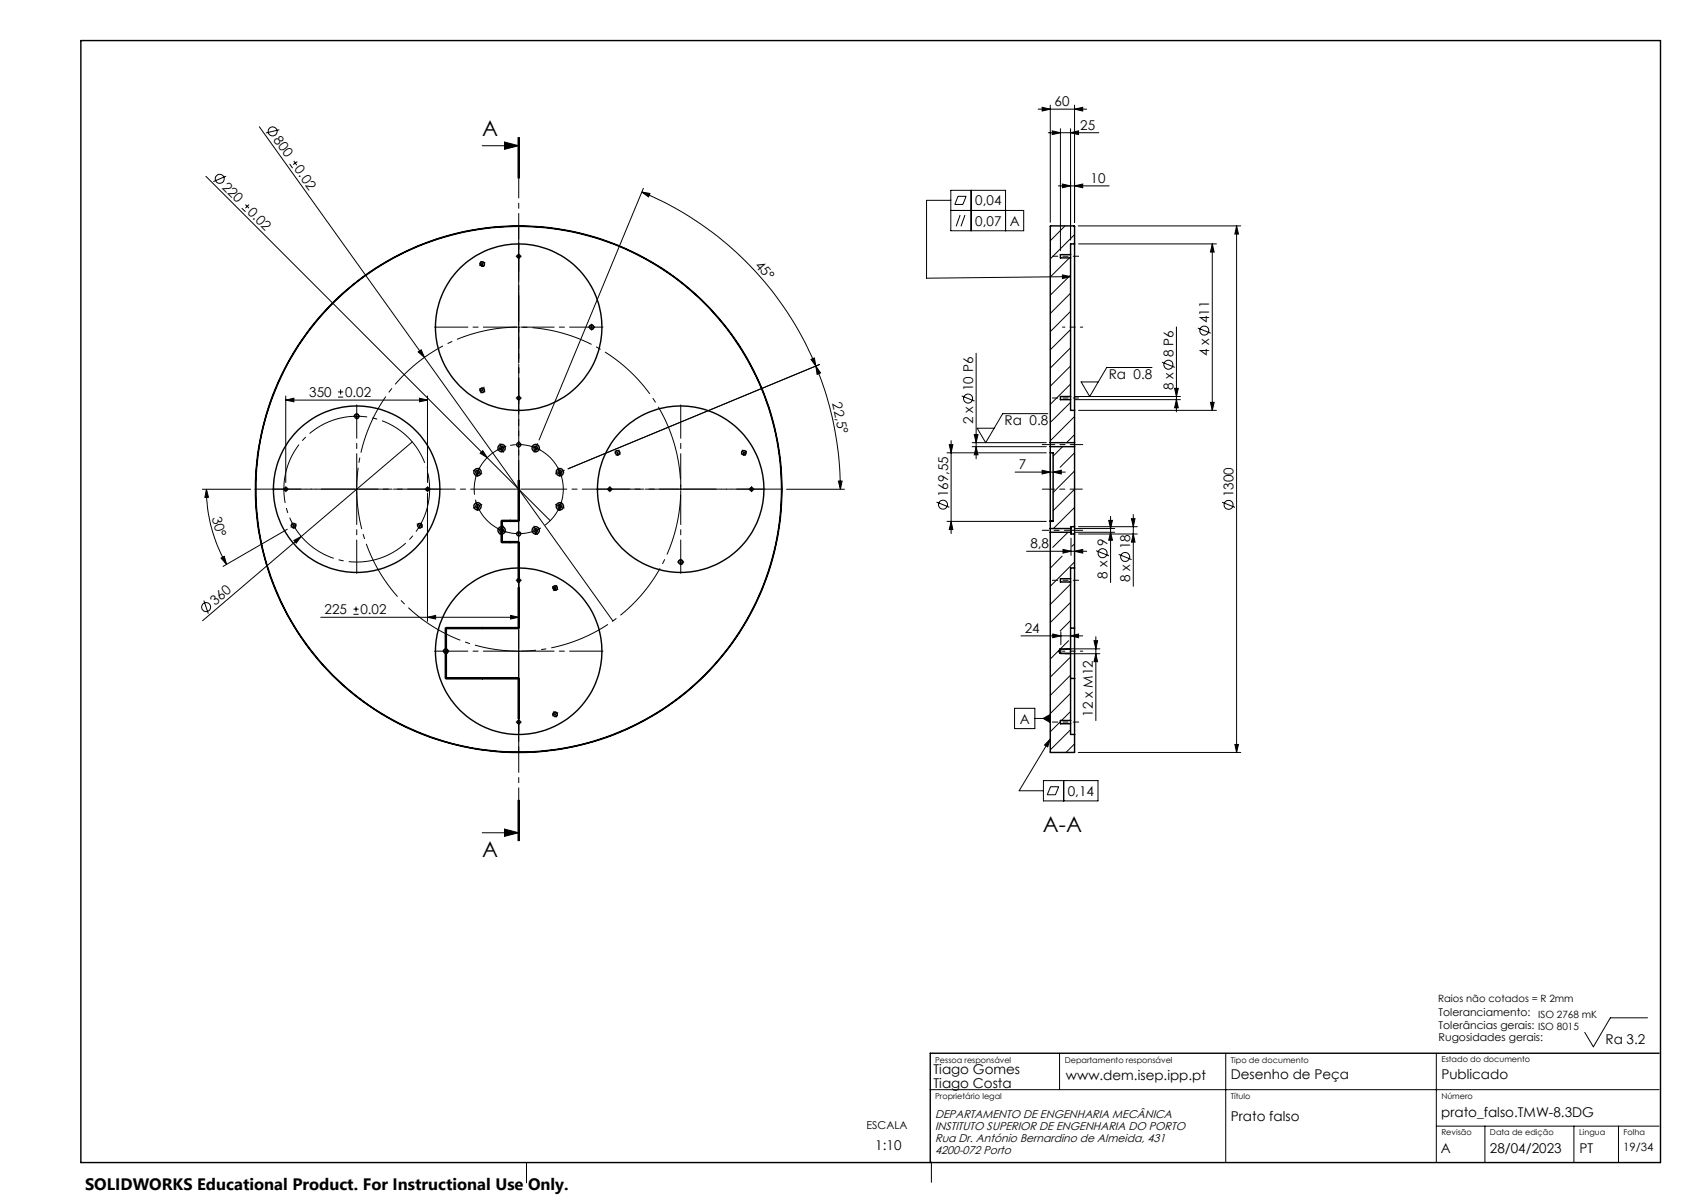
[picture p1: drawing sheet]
<svg xmlns="http://www.w3.org/2000/svg" width="420mm" height="297mm" viewBox="0 0 420 297" stroke-linecap="round" stroke-linejoin="round" font-family="sans-serif">
<g fill="none" stroke="#000" stroke-width=".35">
<path d="M20 10h390v277h-390zM264.3 62.9v.8M264.3 63.7v34.2M264.3 62.9h-2.5v.8h2.5M265.3 60.2v-4.4h-6v53.5M265.3 60.2v41.1M265.3 60.2h-1v2.7M264.3 97.9v.8M264.3 98.7v2.6h1M264.3 97.9h-2.5v.8h2.5M259.3 111.8v16.8M259.3 109.3v1"/>
<path d="M259.3 110.3v1.5M259.3 109.3h6M259.3 111.8h.7v16.9h-.7M259.3 110.3h6M265.3 109.3v1M265.3 101.3v8M265.3 110.3v19.7M259.3 131.4v54.3l6 .1v-4.5M259.3 130.5v.9M259.3 128.6v1.9M259.3 131.4h5.1M259.3 128.6h.7"/>
<path d="M259.3 130.5h5.1M264.4 130.5v.9M264.4 131.4v.4h.9M265.3 130v1.8M265.3 130h-.9v.5M265.3 131.8v8.4M264.3 142.9v.8M264.3 143.7v16.6M264.3 142.9h-2.5v.8h2.5M264.3 155.1h1M265.3 140.2v14.9M265.3 155.1v12.4"/>
<path d="M265.3 140.2h-1v2.7M261.7 160.3v1M261.7 160.3h2.6M261.7 160.3l-.3 .5 .3 .5M261.7 161.3h2.6M264.3 160.3v1M264.3 177.9v.8M264.3 161.3v16.6M264.3 178.7v2.6h1M264.3 177.9h-2.5v.8h2.5M264.3 167.5h1M265.3 167.5v13.8"/>
<path d="M409.6 260h-179.9v27"/>
<circle cx="119.1" cy="65.2" r=".51"/>
<circle cx="128.1" cy="63.3" r=".4"/>
<circle cx="119.1" cy="96.4" r=".52"/>
<circle cx="128.1" cy="98.3" r=".4"/>
<circle cx="128.1" cy="80.8" r="20.5"/>
<circle cx="146.1" cy="80.8" r=".5"/>
<circle cx="88.1" cy="102.8" r=".51"/>
<circle cx="117.9" cy="116.6" r=".9"/>
<circle cx="117.9" cy="116.6" r=".45"/>
<circle cx="123.9" cy="110.6" r=".46"/>
<circle cx="123.9" cy="110.6" r=".9"/>
<circle cx="128.1" cy="109.8" r=".5"/>
<circle cx="132.3" cy="110.6" r=".9"/>
<circle cx="132.3" cy="110.6" r=".45"/>
<circle cx="138.2" cy="116.6" r=".9"/>
<circle cx="138.2" cy="116.6" r=".45"/>
<circle cx="152.5" cy="111.8" r=".52"/>
<circle cx="183.7" cy="111.8" r=".52"/>
<circle cx="70.6" cy="120.8" r=".4"/>
<circle cx="72.5" cy="129.8" r=".5"/>
<circle cx="88.1" cy="120.8" r="20.5"/>
<circle cx="103.7" cy="129.8" r=".51"/>
<circle cx="105.6" cy="120.8" r=".4"/>
<circle cx="117.9" cy="125" r=".91"/>
<circle cx="117.9" cy="125" r=".45"/>
<circle cx="123.9" cy="130.9" r=".89"/>
<circle cx="123.9" cy="130.9" r=".46"/>
<circle cx="128.1" cy="120.8" r="64.9"/>
<circle cx="128.1" cy="131.8" r=".51"/>
<circle cx="128.1" cy="120.8" r="65"/>
<circle cx="132.3" cy="130.9" r=".9"/>
<circle cx="132.3" cy="131" r=".46"/>
<circle cx="138.2" cy="125" r=".91"/>
<circle cx="138.2" cy="125" r=".45"/>
<circle cx="150.6" cy="120.8" r=".4"/>
<circle cx="168.1" cy="138.8" r=".51"/>
<circle cx="168.1" cy="120.8" r="20.5"/>
<circle cx="185.6" cy="120.8" r=".4"/>
<circle cx="128.1" cy="143.3" r=".4"/>
<circle cx="137.1" cy="145.2" r=".51"/>
<circle cx="110.1" cy="160.8" r=".52"/>
<circle cx="128.1" cy="178.3" r=".4"/>
<circle cx="128.1" cy="160.8" r="20.6"/>
<circle cx="137.1" cy="176.4" r=".51"/>
</g>
<g fill="none" stroke="#000" stroke-width=".25">
<path d="M64 31.3l40.8 57M69 32l-3.3 .8M72.5 39.7l.8 1.1M73.4 39.9l-1 .7M119.1 36h9M124.6 35.1l3.5 .9-3.5 .9zM127.9 34v10M128.1 34v10M128.3 34v10M256.3 26.9h12M257.3 26.5l2 .4-2 .5zM258.8 32.8h12.5"/>
<path d="M259.3 26v28.9M259.8 32.3l2 .5-2 .4zM261.8 31.8v30.1M264.3 32.8l2-.5v.9zM264.3 31.8v27.4M265.3 26.9l2-.4v.9zM265.3 26v28.9M50.8 43.5l69.5 69.5M55.8 43.5l-3.1 1.3M59.7 51.4l.9 .9M60.6 50.5l.9 .9M61.5 50.5l-.9 .9"/>
<path d="M71.5 40.5l.7 1M158.5 47.4l2 .4-.4 .8zM158.5 47.4a79.4 79.4 0 0 1 42.9 43M158.9 46.5l-25.8 62.1M234.8 52h18v5h-18v-10h13.5v10M234.8 49.5h-6v19.2l35.5-.4M236.5 48.5h2l-.8 2h-1.9zM237.1 53.1l-1 2.8M238.3 53.1l-1 2.8M239.8 47v10M261.3 45.9h12.6M262.3 45.4l2 .5-2 .5z"/>
<path d="M263 55.8l-3.7 3.6M265.3 45.9l2-.5v1zM265.3 57.9l-6 6M266.2 55.8h40.2M305.3 55.8l.5 2h-.9zM305.3 55.8v130M118.5 65.3a.59 .59 0 0 1 .5-.7 .59 .59 0 0 1 .7 .6 .59 .59 0 0 1-.8 .6M119 65l.2 .4M119.3 65l-.4 .3M127.8 63.3h.5M128.1 63v.5M262.3 67.9l2 .4-2 .5z"/>
<path d="M264.1 63.7l-4.8 4.7M264.3 67.9l-5 5M264.3 72.4l-5 5M264.3 76.9l-5 5M266.3 60.2h34.1M299.3 60.2l.5 2h-.9zM299.3 60.2v41.1M70.6 98.8l2-.5v.9zM70.6 97.8v21.3M70.6 98.8h35M83.5 98h1.2M83.5 96.8h1.2"/>
<path d="M84.1 96.1v1.3M103.3 86.9l.7-.5 .8 1.9zM103.6 98.3l2 .5-2 .4zM104.8 88.3l46.5 65M105.6 97.8v21.3M118.5 96.5a.59 .59 0 0 1 .5-.7 .59 .59 0 0 1 .7 .6 .59 .59 0 0 1-.8 .5M118.9 96.2l.2 .2M119.1 96.4l-.1 .2M119.1 96.4l.2 .1M119.2 96.2l-.1 .2M127.8 80.8h.5M127.8 98.3h.5"/>
<path d="M128.1 80.5v.5M128.1 98v.5M145.5 80.9a.6 .6 0 0 1 .5-.7 .6 .6 0 0 1 .7 .6 .6 .6 0 0 1-.8 .5M145.8 80.8h.5M146 80.5v.5M200.2 88.7l.9-.3 .3 2zM201.4 90.4l1.2 1.7-.8 .3zM201.4 90.4a80.4 80.4 0 0 1 6.1 30.4M202.4 90l-62.1 25.7M237.5 97.8l3.1 1.2M241 87.2v26.1M264.3 81.4l-5 5"/>
<path d="M264.3 85.9l-5 5M264.3 90.3l-5 5.1M264.3 94.8l-5 5M264.3 99.3l-5 5M265.3 97.9h26.2M265.3 98.7h26.2M284.4 90.7h-11.1l-4.2 7.2-2.2-3.6h4.3M286.9 89.4l3.2 1.3M290 95.9h.9l-.4 2zM290.5 98.7l.4 2h-.9zM290.5 80.7v21M295.8 81l3.1 1.3"/>
<path d="M298.9 99.3h.9l-.5 2zM87.5 102.9a.6 .6 0 0 1 .5-.7 .6 .6 0 0 1 .7 .6 .6 .6 0 0 1-.8 .6M87.8 102.8h.5M88.1 102.5v.5M101.8 109.1l-51.8 44.1M117.7 116.5l.2 .1M117.9 116.6l-.1 .2M117.9 116.6l.2 .1M118 116.3l-.1 .3M118.6 111.9l.6-.6 1.1 1.7zM120.3 113l15.6 15.5M123.8 110.4l.1 .2"/>
<path d="M123.9 110.6l-.3 .1M123.9 110.6l.1 .2M124.1 110.5l-.2 .1M127.8 109.8h.5M127.9 118.6v10M128.1 109.5v.5M128.1 118.6v36.5h-18v12.4h18v10M128.3 118.6v10zM132 110.5l.3 .1M132.3 110.6l-.1 .2M132.3 110.6l.2 .1M132.4 110.4l-.1 .2"/>
<path d="M138.1 116.3l.1 .3M138.2 116.6l-.2 .1M138.2 116.6l.1 .2M138.5 116.5l-.3 .1M151.9 111.9a.59 .59 0 0 1 .5-.7 .59 .59 0 0 1 .7 .6 .59 .59 0 0 1-.8 .6M152.3 111.7l.2 .1M152.5 111.8l-.1 .2M152.5 111.8l.2 .1M152.6 111.5l-.1 .3M183.1 111.9a.59 .59 0 0 1 .5-.7 .59 .59 0 0 1 .7 .6 .59 .59 0 0 1-.8 .6M183.5 111.5l.2 .3M183.7 111.8l-.3 .1"/>
<path d="M183.7 111.8l.1 .2M183.9 111.7l-.2 .1M207 118.8h.9l-.4 2zM233.8 111.8h24.5M234.4 109.8h.9l-.5 2zM234.8 108.8v22.9M240 109.3h18.3M240 110.3h18.3M240.6 107.3h.9l-.5 2zM241 110.3l.5 2h-.9zM250.6 116.6h12.4M257.3 116.1l2 .5-2 .4z"/>
<path d="M258.7 102.1h-11.1l-4.2 7.2-2.1-3.6h4.2M259.3 112.8v4.7M260 116.6l2-.5v.9zM262.4 110.3l-2.4 2.3M265.3 107.3l-2 2M265.3 111.8l-3.5 3.6M265.3 116.3l-5.3 5.3M265.3 102.8l-6 6M266.3 101.3h34.1M50 120.8h11.9M51 120.8l.5 2h-.9zM51 120.8a37.3 37.3 0 0 0 5 18.5"/>
<path d="M54.6 137.8l.8-.4 .6 1.9zM70.3 120.8h.5M70.6 120.5v.5M70.9 130.7l-15.8 9.1M71.9 129.9a.6 .6 0 0 1 .5-.7 .6 .6 0 0 1 .7 .6 .6 .6 0 0 1-.8 .5M72.4 129.6l.1 .2M72.5 129.8l-.3 .1M72.5 129.8l.1 .2M72.6 133.4l1.8-.9-1.3 1.6zM72.7 129.6l-.2 .2M87.8 120.8h.5M88.1 120.5v.5"/>
<path d="M103.1 129.9a.59 .59 0 0 1 .5-.7 .59 .59 0 0 1 .6 .6 .59 .59 0 0 1-.7 .5M103.4 129.6l.2 .2M103.6 129.8l-.1 .2M103.6 129.8l.3 .1M103.8 129.6l-.2 .2M105.3 120.8h.5M105.6 120.5v.5M105.6 121.8v31.6M117.8 124.8l.1 .2M117.9 125l-.2 .1M117.9 125l.1 .2M118.1 124.9l-.2 .1"/>
<path d="M123.6 130.8l.3 .1M123.7 128.6v5.2M123.9 130.9l-.1 .3M123.9 130.9l.2 .2M123.9 134h4.2M123.9 133.7h4.2M123.9 128.4h4.2M123.9 128.8h4.2M124 130.7l-.1 .2M124.1 128.6v5.2M127.8 120.8h.5M127.9 133.8v10"/>
<path d="M128.1 128.6h-4.2v5.2h4.2M128.3 133.8v10M132.2 130.7l.1 .2M132.3 130.9l-.3 .2M132.3 130.9l.1 .3M132.5 130.8l-.2 .1M138 124.9l.2 .1M138.2 125l-.1 .2M138.2 125l.3 .1M138.3 124.8l-.1 .2M150.3 120.8h.5M150.6 120.5v.5"/>
<path d="M167.5 138.9a.59 .59 0 0 1 .5-.7 .59 .59 0 0 1 .7 .6 .59 .59 0 0 1-.8 .5M167.8 120.8h.5M167.8 138.8h.5M168.1 120.5v.5M168.1 138.5v.5M185.3 120.8h.5M185.6 120.5v.5M194.2 120.8h14.3M231.2 124l3.2 1.2M233.8 128.7h24.5M234.8 128.7l.5 2h-.9zM253.5 136.1h14.8"/>
<path d="M262.3 137.3l-3 3M262.5 135.6l1.9 .5-1.9 .5zM263.7 131.4l-3.8 3.7M264.4 132.9v4.2M265.3 136.1l2-.5v1zM265.3 120.8l-5.3 5.3M265.3 125.3l-5.2 5.2M265.3 129.7l-.3 .3M265.3 134.3l-.6 .6M265.3 138.7l-6 6M265.5 130.5h9.7M265.5 131.4h9.7"/>
<path d="M266.3 130h14.5M266.3 131.8h14.5M270.7 136l3.1 1.2M273.8 128.5h.9l-.5 2zM274.2 131.4l.5 2h-.9zM274.2 127.5v16.3M276.2 136.9l3.2 1.2M279.4 128.1h.8l-.4 1.9zM279.8 131.8l.4 2h-.8zM279.8 127v17.7M301.8 124l3.1 1.3M50.3 148.3l1.1 3.2"/>
<path d="M79.2 152.4h48.9M87.3 151.7h1.2M87.3 150.4h1.2M87.9 149.8v1.2M105.6 152.4l2-.5v.9zM109.9 155.1v12.4M110.1 154.9h18M110.1 155.2h18M110.3 155.1v12.4M126.1 151.9l2 .5-2 .4zM127.8 143.3h.5M127.9 145.1v10"/>
<path d="M128.3 145.1v10M136.5 145.3a.59 .59 0 0 1 .5-.7 .59 .59 0 0 1 .6 .6 .59 .59 0 0 1-.7 .6M136.8 145.1l.3 .1M137.1 145.2l-.2 .2M137.1 145.2l.2 .1M137.2 145l-.1 .2M252.1 157h15.2M259.4 158.2h-.1M259.9 156.5l2 .5-2 .4zM261.9 156v3.2M263.8 158.2l-2 2.1M264.3 157l2-.5v.9z"/>
<path d="M264.3 156v3.2M264.3 144.2l-5 5M264.3 148.7l-5 5M264.3 153.2l-2.5 2.6M270.1 158.2h.9l-.4 2zM270.6 157.2v20.7M109.5 160.9a.59 .59 0 0 1 .5-.7 .59 .59 0 0 1 .7 .6 .59 .59 0 0 1-.8 .6M109.8 160.8h.5M110.1 167.6h18M110.1 167.3h18M127.8 160.8h.5M127.8 178.3h.5"/>
<path d="M127.9 167.5v10M128.1 160.5v.5M128.1 178v.5M128.3 167.5v10M136.5 176.5a.6 .6 0 0 1 .5-.7 .6 .6 0 0 1 .7 .6 .6 .6 0 0 1-.8 .5M136.9 176.1l.2 .3M137.1 176.4l-.3 .1M137.1 176.4l.1 .2M137.3 176.2l-.2 .2M250.5 174.9h5v5h-5zM255.5 177.4h3.8M257.6 177.4l1.7-1v2z"/>
<path d="M261.6 160.4l-2.3 2.3M261.8 178.1l-2.5 2.6M264.3 162.2l-5 5M264.3 166.7l-5 5M264.3 171.2l-5 5M264.3 175.6l-2.2 2.3M270.6 161.4l.4 2h-.9zM271.6 160.2h-9.7v1.2h9.7M127.9 197.6v10M128.1 197.6v10M128.3 197.6v10M257.6 192.7h13.5v5h-13.5z"/>
<path d="M259.3 182.5l-.6 1.9-.8-.5zM259.3 182.5l-7.7 12.7h6M259.4 194.2h2l-.8 2h-2zM262.6 192.7v5M264.3 180.2l-5 4.9M265.3 183.7l-2.1 2.1M266.2 185.8h40.2M304.9 183.8h.9l-.5 2zM119.1 205.6h9M124.6 204.7l3.5 .9-3.5 .9zM406.8 251.3h-9.2l-4.2 7.1-2.1-3.5M229.6 269h180"/>
<path d="M261.6 260v9M302.6 260v27M354.6 260v27M354.6 278h55M366.6 278v9M388.6 278v9M399.6 278v9M130 287v5M230 286.9v5"/>
<circle cx="67.3" cy="32.4" r="1.09"/>
<circle cx="54.3" cy="44.2" r="1.1"/>
<circle cx="239" cy="98.4" r="1.12"/>
<circle cx="288.5" cy="90" r="1.12"/>
<circle cx="297.4" cy="81.6" r="1.12"/>
<circle cx="232.8" cy="124.6" r="1.12"/>
<circle cx="272.2" cy="136.6" r="1.12"/>
<circle cx="277.8" cy="137.5" r="1.12"/>
<circle cx="303.3" cy="124.6" r="1.11"/>
<circle cx="50.9" cy="149.9" r="1.11"/>
</g>
<path d="M138.6 117.5a11 11 0 0 0-18.3-4.5 11 11 0 0 0 4.7 18.3 11 11 0 0 0 13.8-12.8l-.2-1" fill="none" stroke="#000" stroke-width=".25" stroke-dasharray="15.2 1.3 1.3 1.3" stroke-dashoffset="1.6" stroke-linecap="butt"/>
<path d="M166.3 109.1a40 40 0 0 0-67-16.1 40 40 0 0 0 18.4 66.4 40 40 0 0 0 49.2-48.3l-.6-2" fill="none" stroke="#000" stroke-width=".25" stroke-dasharray="15.2 1.3 1.3 1.3" stroke-dashoffset="5.8" stroke-linecap="butt"/>
<path d="M105.3 115.5a18 18 0 0 0-30.1-7.3 18 18 0 0 0 8.1 29.9 18 18 0 0 0 22.3-21.4l-.3-1.2" fill="none" stroke="#000" stroke-width=".25" stroke-dasharray="15.2 1.3 1.3 1.3" stroke-dashoffset="-1.3" stroke-linecap="butt"/>
<path d="M127.6 120.8h-64.7M128.1 120.3v-64.7M128.1 121.3v64.6M128.6 120.8h64.6" fill="none" stroke="#000" stroke-width=".25" stroke-dasharray="15.2 1.3 1.3 1.3" stroke-dashoffset="3.9"/>
<g fill="none" stroke="#000" stroke-width=".25" stroke-dasharray="15.2 1.3 1.3 1.3" stroke-dashoffset="7">
<path d="M127.6 80.8h-20.3M128.1 80.3v-20.3M128.1 81.3v20.3M128.6 80.8h20.3M87.6 120.8h-20.3M88.1 120.3v-20.3M88.1 121.3v20.3M88.6 120.8h20.3M167.6 120.8h-20.3M168.1 120.3v-20.3M168.1 121.3v20.3M168.6 120.8h20.3"/>
<path d="M127.6 160.8h-20.3M128.1 160.3v-20.3M128.1 161.3v20.3M128.6 160.8h20.3"/>
</g>
<g fill="none" stroke="#000" stroke-width=".25" stroke-dasharray="15.2 1.3 1.3 1.3">
<path d="M118.7 65.4l-.3 .2M118.8 64.7l-.1-.2M119.3 65.6l.2 .2M119.5 64.9l.2-.1M127.6 63.3h-.2M128.1 62.8v-.2M128.1 63.8v.1M128.6 63.3h.1M118.7 96.1l-.3-.1M118.8 96.8l-.1 .2M119.3 95.9l.2-.3M119.5 96.6l.2 .1"/>
<path d="M127.6 98.3h-.2M128.1 97.8v-.2M128.1 98.8v.1M128.6 98.3h.1M145.6 80.8h-.3M146.1 80.3v-.3M146.1 81.3v.2M146.6 80.8h.2M87.6 102.8h-.3M88.1 102.3v-.3M88.1 103.3v.2M88.6 102.8h.2"/>
<path d="M117.5 116.4l-.6-.3M117.7 117l-.2 .6M118.1 116.1l.3-.6M118.4 116.7l.6 .3M123.4 110.8l-.6 .2M123.7 110.1l-.3-.6M124.1 111.1l.2 .6M124.3 110.4l.6-.2M127.6 109.8h-.3M128.1 109.3v-.3M128.1 110.3v.2M128.6 109.8h.2"/>
<path d="M131.8 110.4l-.6-.2M132.1 111.1l-.2 .6M132.5 110.1l.2-.6M132.8 110.8l.6 .2M137.8 116.7l-.6 .3M138.1 116.1l-.3-.6M138.4 117l.3 .6M138.7 116.4l.6-.3M152.1 111.5l-.3-.1M152.2 112.2l-.1 .2M152.7 111.3l.2-.2M152.9 112l.3 .1"/>
<path d="M183.2 112l-.2 .1M183.4 111.3l-.1-.2M183.9 112.2l.2 .2M184.1 111.5l.2-.1M70.1 120.8h-.2M70.6 120.3v-.2M70.6 121.3v.1M71.1 120.8h.1M72.1 130l-.3 .1M72.2 129.3l-.1-.2M72.7 130.2l.2 .2M72.9 129.5l.3-.1"/>
<path d="M103.2 129.5l-.2-.1M103.4 130.2l-.1 .2M103.9 129.3l.2-.2M104.1 130l.2 .1M105.1 120.8h-.2M105.6 120.3v-.2M105.6 121.3v.1M106.1 120.8h.1M117.5 125.2l-.6 .2M117.7 124.5l-.2-.6M118.1 125.4l.3 .6M118.4 124.8l.6-.3"/>
<path d="M123.4 130.7l-.6-.2M123.7 131.4l-.3 .6M124.1 130.5l.2-.6M124.3 131.1l.6 .3M131.8 131.1l-.6 .3M132.1 130.5l-.2-.6M132.5 131.4l.2 .6M132.8 130.7l.6-.2M137.8 124.8l-.6-.3M138.1 125.4l-.3 .6M138.4 124.5l.3-.6M138.7 125.2l.6 .2"/>
<path d="M150.1 120.8h-.2M150.6 120.3v-.2M150.6 121.3v.1M151.1 120.8h.1M167.6 138.8h-.3M168.1 138.3v-.3M168.1 139.3v.2M168.6 138.8h.2M185.1 120.8h-.2M185.6 120.3v-.2M185.6 121.3v.1M186.1 120.8h.1"/>
<path d="M264.5 130.9h2.8M127.6 143.3h-.2M128.1 142.8v-.2M128.1 143.8v.1M128.6 143.3h.1M136.7 144.9l-.3-.1M136.8 145.6l-.1 .2M137.3 144.7l.2-.2M137.5 145.4l.2 .2M109.6 160.8h-.3M110.1 160.3v-.3M110.1 161.3v.2"/>
<path d="M110.6 160.8h.2M127.6 178.3h-.2M128.1 177.8v-.2M128.1 178.8v.1M128.6 178.3h.1M136.7 176.6l-.3 .1M136.8 175.9l-.1-.2M137.3 176.8l.2 .2M137.5 176.1l.2-.1"/>
</g>
<path d="M128.1 34v94.6" fill="none" stroke="#000" stroke-width=".25" stroke-dasharray="6.3 1.3 1.3 1.3" stroke-dashoffset="1.6"/>
<path d="M123.9 133.8h4.2M128.1 128.6h-4.2" fill="none" stroke="#000" stroke-width=".25" stroke-dasharray="6.3 1.3 1.3 1.3" stroke-dashoffset="6.2"/>
<path d="M123.9 128.6v5.2" fill="none" stroke="#000" stroke-width=".25" stroke-dasharray="6.3 1.3 1.3 1.3" stroke-dashoffset="5.6"/>
<path d="M128.1 133.8v21.3" fill="none" stroke="#000" stroke-width=".25" stroke-dasharray="6.3 1.3 1.3 1.3" stroke-dashoffset="2.7"/>
<path d="M128.1 155.1h-18M110.1 167.5h18" fill="none" stroke="#000" stroke-width=".25" stroke-dasharray="6.3 1.3 1.3 1.3" stroke-dashoffset="-.7"/>
<path d="M110.1 155.1v12.4" fill="none" stroke="#000" stroke-width=".25" stroke-dasharray="6.3 1.3 1.3 1.3" stroke-dashoffset="2.1"/>
<path d="M128.1 167.5v40.1" fill="none" stroke="#000" stroke-width=".25" stroke-dasharray="6.3 1.3 1.3 1.3" stroke-dashoffset="3.4"/>
<path d="M257.3 120.8h9.9" fill="none" stroke="#000" stroke-width=".25" stroke-dasharray="15.2 1.3 1.3 1.3" stroke-dashoffset="12.2"/>
<path d="M262.3 80.8h5M262.3 160.8h5" fill="none" stroke="#000" stroke-width=".25" stroke-dasharray="15.2 1.3 1.3 1.3" stroke-dashoffset="14.6"/>
<path d="M259.8 63.3h6.5M259.8 98.3h6.5M259.8 143.3h6.5M259.8 178.3h6.5" fill="none" stroke="#000" stroke-width=".25" stroke-dasharray="15.2 1.3 1.3 1.3" stroke-dashoffset="13.9"/>
<path d="M257.3 109.8h10" fill="none" stroke="#000" stroke-width=".25" stroke-dasharray="15.2 1.3 1.3 1.3" stroke-dashoffset="12.1"/>
<path d="M257.3 130.9h7.2" fill="none" stroke="#000" stroke-width=".25" stroke-dasharray="15.2 1.3 1.3 1.3" stroke-dashoffset="13.6"/>
<g fill="#000">
<path d="M103.3 86.9l.7-.5 .8 1.9zM118.6 111.9l.6-.6 1.1 1.7zM72.6 133.4l1.8-.9-1.3 1.6z"/>
<path d="M124.6 35.1l3.5 .9-3.5 .9zM124.6 204.7l3.5 .9-3.5 .9z"/>
<path d="M257.3 26.5l2 .4-2 .5zM265.3 26.9l2-.4v.9zM262.3 45.4l2 .5-2 .5zM265.3 45.9l2-.5v1zM259.8 32.3l2 .5-2 .4zM264.3 32.8l2-.5v.9zM257.3 116.1l2 .5-2 .4zM260 116.6l2-.5v.9z"/>
<path d="M305.3 55.8l.5 2h-.9zM304.9 183.8h.9l-.5 2zM299.3 60.2l.5 2h-.9zM298.9 99.3h.9l-.5 2zM290 95.9h.9l-.4 2zM290.5 98.7l.4 2h-.9zM270.1 158.2h.9l-.4 2zM270.6 161.4l.4 2h-.9zM240.6 107.3h.9l-.5 2zM241 110.3l.5 2h-.9zM273.8 128.5h.9l-.5 2zM274.2 131.4l.5 2h-.9zM279.4 128.1h.8l-.4 1.9zM279.8 131.8l.4 2h-.8z"/>
<path d="M103.6 98.3l2 .5-2 .4zM70.6 98.8l2-.5v.9z"/>
<path d="M200.2 88.7l.9-.3 .3 2zM158.5 47.4l2 .4-.4 .8z"/>
<path d="M51 120.8l.5 2h-.9zM54.6 137.8l.8-.4 .6 1.9z"/>
<path d="M207 118.8h.9l-.4 2zM201.4 90.4l1.2 1.7-.8 .3z"/>
<path d="M234.8 128.7l.5 2h-.9zM234.4 109.8h.9l-.5 2z"/>
<path d="M265.3 136.1l2-.5v1zM262.5 135.6l1.9 .5-1.9 .5z"/>
<path d="M126.1 151.9l2 .5-2 .4zM105.6 152.4l2-.5v.9z"/>
<path d="M264.3 157l2-.5v.9zM259.9 156.5l2 .5-2 .4z"/>
<path d="M259.3 182.5l-.6 1.9-.8-.5zM257.6 177.4l1.7 1v-2zM262.3 67.9l2 .4-2 .5z"/>
</g>
<g font-size="5.3">
<text x="119.1" y="33.6">A</text>
<text x="257.5" y="205.5">A-A</text>
<text x="119.1" y="211.6">A</text>
</g>
<text font-size="4.1" x="21" y="293.7">SOLIDWORKS Educational Product. For Instructional Use Only.</text>
<g font-size="3.3">
<text x="260.4" y="26.2">60</text>
<text x="67.4" y="34.6" transform="rotate(54 67.4 34.6)">800</text>
<text x="266.7" y="32">25</text>
<text x="72.6" y="41.8" transform="rotate(54 72.6 41.8)">0.02</text>
<text x="54.7" y="46.3" transform="rotate(45 54.7 46.3)">220</text>
<text x="269.3" y="45.1">10</text>
<text x="61" y="52.6" transform="rotate(45 61 52.6)">0.02</text>
<text x="240.8" y="50.7">0,04</text>
<text x="240.8" y="55.7">0,07</text>
<text x="249.3" y="55.7">A</text>
<text x="186.3" y="65.6" transform="rotate(48 186.3 65.6)">45°</text>
<text x="298.6" y="79.8" transform="rotate(-90 298.6 79.8)">411</text>
<text x="289.7" y="88.2" transform="rotate(-90 289.7 88.2)">8 P6</text>
<text x="298.6" y="87.9" transform="rotate(-90 298.6 87.9)">4 x</text>
<text x="273.8" y="93.6">Ra 0.8</text>
<text x="76.4" y="98">350</text>
<text x="85.2" y="98">0.02</text>
<text x="205.5" y="99.6" transform="rotate(78 205.5 99.6)">22,5°</text>
<text x="240.3" y="96.5" transform="rotate(-90 240.3 96.5)">10 P6</text>
<text x="289.7" y="96.3" transform="rotate(-90 289.7 96.3)">8 x</text>
<text x="240.3" y="104.7" transform="rotate(-90 240.3 104.7)">2 x</text>
<text x="248.1" y="105">Ra 0.8</text>
<text x="251.6" y="115.8">7</text>
<text x="234.1" y="122.7" transform="rotate(-90 234.1 122.7)">169,55</text>
<text x="304.6" y="122.8" transform="rotate(-90 304.6 122.8)">1300</text>
<text x="52.3" y="127.9" transform="rotate(75 52.3 127.9)">30°</text>
<text x="254.4" y="135.4">8,8</text>
<text x="273.5" y="134.7" transform="rotate(-90 273.5 134.7)">9</text>
<text x="279.1" y="135.7" transform="rotate(-90 279.1 135.7)">18</text>
<text x="273.5" y="142.9" transform="rotate(-90 273.5 142.9)">8 x</text>
<text x="279.1" y="143.8" transform="rotate(-90 279.1 143.8)">8 x</text>
<text x="53.1" y="149.6" transform="rotate(-40 53.1 149.6)">360</text>
<text x="80.1" y="151.6">225</text>
<text x="89" y="151.6">0.02</text>
<text x="253" y="156.2">24</text>
<text x="251.8" y="178.6">A</text>
<text x="269.9" y="177" transform="rotate(-90 269.9 177)">12 x M12</text>
<text x="263.7" y="196.5">0,14</text>
<text x="396.4" y="257.7">Ra 3.2</text>
<text x="230.5" y="265">Tiago Gomes</text>
<text x="230.5" y="268.5">Tiago Costa</text>
<text x="263.2" y="266.5">www.dem.isep.ipp.pt</text>
<text x="303.9" y="266.5">Desenho de Peça</text>
<text x="355.9" y="266.5">Publicado</text>
<text x="355.8" y="275.7">prato_falso.TMW-8.3DG</text>
<text x="303.9" y="276.9">Prato falso</text>
<text x="216.1" y="283.9">1:10</text>
<text x="355.8" y="284.7">A</text>
<text x="367.9" y="284.7">28/04/2023</text>
<text x="390" y="284.7">PT</text>
</g>
<g font-size="2.8">
<text x="230.9" y="276">DEPARTAMENTO DE ENGENHARIA MECÂNICA</text>
<text x="230.9" y="282">Rua Dr. António Bernardino de Almeida, 431</text>
<text x="230.9" y="279">INSTITUTO SUPERIOR DE ENGENHARIA DO PORTO</text>
<text x="230.9" y="285">4200-072 Porto</text>
<text x="400.8" y="284.1">19/34</text>
</g>
<g font-size="2.7">
<text x="355.2" y="250.8">Toleranciamento:</text>
<text x="355.2" y="254">Tolerâncias gerais: ISO 8015</text>
<text x="355.2" y="257.1">Rugosidades gerais:</text>
<text x="213.9" y="278.6">ESCALA</text>
</g>
<g font-size="2.5">
<text x="355.1" y="247.4">Raios não cotados = R 2mm</text>
<text x="379.8" y="251.3">ISO 2768 mK</text>
</g>
<g font-size="2">
<text x="230.9" y="262.3">Pessoa responsável</text>
<text x="262.9" y="262.3">Departamento responsável</text>
<text x="303.9" y="262.3">Tipo de documento</text>
<text x="355.9" y="262.1">Estado do documento</text>
<text x="230.9" y="271.3">Proprietário legal</text>
<text x="303.9" y="271.3">Título</text>
<text x="355.9" y="271.3">Número</text>
<text x="355.9" y="280.3">Revisão</text>
<text x="367.9" y="280.3">Data de edição</text>
<text x="389.9" y="280.3">Lingua</text>
<text x="400.9" y="280.3">Folha</text>
</g>
</svg>
